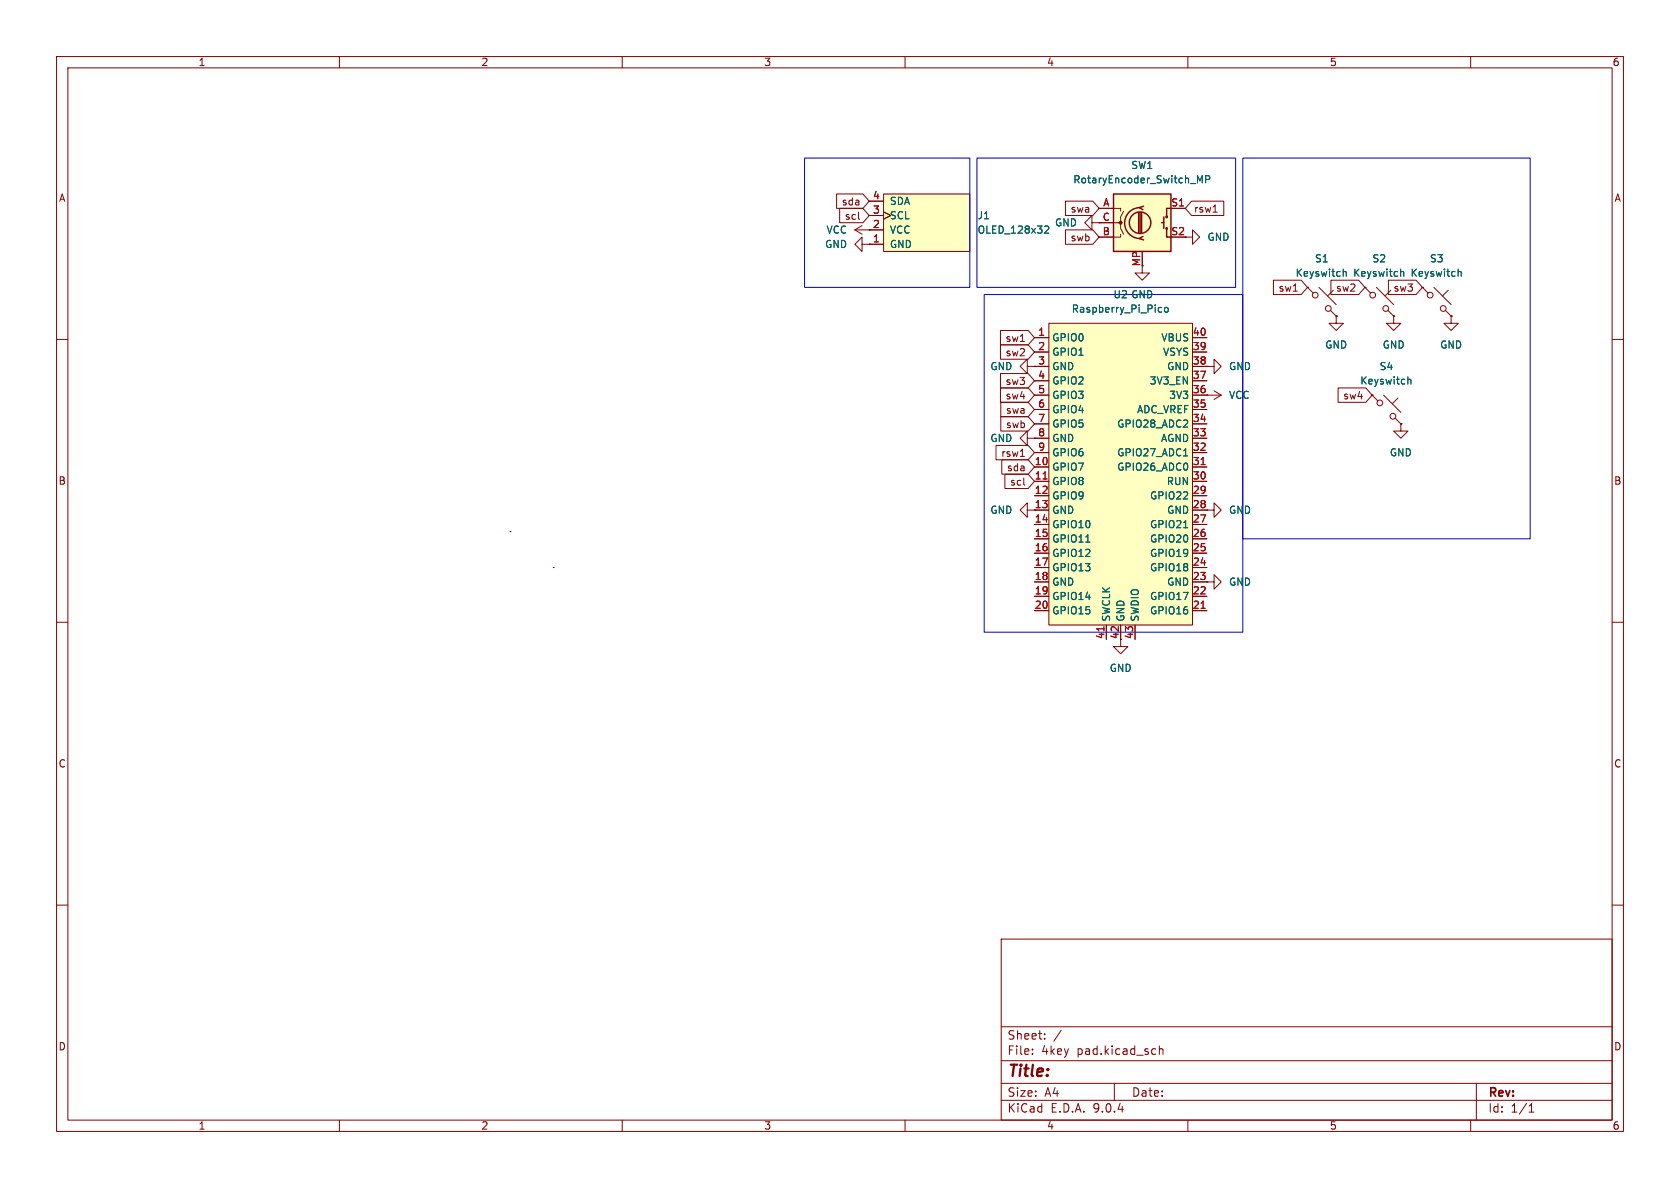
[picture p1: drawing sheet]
<svg xmlns="http://www.w3.org/2000/svg" width="297mm" height="210mm" viewBox="0 0 297 210" stroke-linecap="round" stroke-linejoin="round" font-family="sans-serif">
<g fill="none" stroke="#840000" stroke-width=".18">
<path d="M10 10h277v190h-277zM12 12h273v186h-273zM60 10v2M110 10v2M160 10v2M210 10v2M260 10v2M231.1 50.8l1.1 1M231.1 50.8h.1M233.2 50.8l3 3M235.2 54.9l1 1M235.7 51.3l-1 1"/>
<path d="M236.2 55.9h.1M251.5 50.8l1 1M251.5 50.8h.1M253.5 50.8l3 3M255.5 54.9l1 1M256 51.3l-1 1M256.5 55.9h.1M10 60h2M242.6 69.9l1 1M242.6 69.9h.1M244.6 69.9l3 3M246.6 73.9l1 1"/>
<path d="M247.1 70.4l-1 1M247.6 74.9h.1M285 60h2M10 110h2M285 110h2M10 160h2M177 166h108v32h-108zM285 160h2M60 198v2M110 198v2M160 198v2M177 194.5h108"/>
<path d="M177 191.5h108M177 187.5h108M177 181.5h108M182.5 186.3v.1M182.5 185.5v.1M184.7 183.6v.1M184.7 182.8v.1M187.6 182.1l-1.3 2M197 191.5v3M205 184.9v1.5M205 185.5l.2-.1 .3 .1 .1 .9M210 198v2"/>
<path d="M260 198v2M261 191.5v6.5M270.3 196.6h.9M270.3 195.5l.4-.4v1.5"/>
<circle cx="232.5" cy="52.2" r=".51"/>
<circle cx="234.8" cy="54.5" r=".51"/>
<circle cx="252.8" cy="52.2" r=".51"/>
<circle cx="255.1" cy="54.5" r=".51"/>
<circle cx="243.9" cy="71.2" r=".51"/>
<circle cx="246.3" cy="73.6" r=".51"/>
</g>
<path d="M237.5 47.6v1.2M237.5 48.1l.1-.1 .3 .1 .1 .7M257.8 48.1l.2-.1 .3 .1v.7M257.8 47.6v1.2M248.9 66.6v1.3M248.9 67.2l.2-.2 .3 .1v.8" fill="none" stroke="#006464" stroke-width=".18"/>
<path d="M156.2 34.3h15.2v10.2h-15.2z" fill="#ffffc2"/>
<g fill="none" stroke="#840000" stroke-width=".18">
<path d="M152.4 39.9l-1.3 .7M153.7 35.6h2.5M153.7 38.1h2.5M156.2 34.3h15.2v10.2h-15.2zM156.2 37.5l1.3 .6-1.3 .6M193 39.4v-1.3l-1.2 1.3 1.2 1.2v-1.2h1.3M151.1 40.6h5.1M151.1 40.6l1.3 .8M152.4 43.2v-1.3l-1.3 1.3 1.3 1.3v-1.3h1.3M153.7 43.2h.1M153.7 43.2h2.5M201.9 47v1.3h1.3l-1.3 1.2-1.2-1.2h1.2"/>
<path d="M209.5 41.9h1.3v-1.3l1.3 1.3-1.3 1.3v-1.3M236.2 55.9v1.3h1.3l-1.3 1.2-1.3-1.2h1.3M236.2 55.9h.1M241.3 50.8l1 1M241.3 50.8h.1M243.3 50.8l3.1 3M245.4 54.9l1 1M245.9 51.3l-1 1M246.4 55.9h.1M246.4 55.9v1.3h1.2l-1.2 1.2-1.3-1.2h1.3M256.5 55.9v1.3h1.3l-1.3 1.2-1.2-1.2h1.2M256.5 55.9h.1"/>
<path d="M181.6 64.8v-1.3l-1.3 1.3 1.3 1.2v-1.2h1.3M181.6 77.5v1.2l-1.3-1.2 1.3-1.3v1.3h1.3M182.9 64.8h.1M182.9 77.5h.1M247.6 74.9v1.3h1.3l-1.3 1.3-1.2-1.3h1.2M247.6 74.9h.1M181.6 90.2v-1.3l-1.3 1.3 1.3 1.2v-1.2h1.3"/>
<circle cx="242.7" cy="52.2" r=".51"/>
<circle cx="245" cy="54.5" r=".51"/>
</g>
<path d="M184.7 40l.5-.1 .2 .4-.8 .9h.8M247.6 47.6v1.2M247.6 48.1l.2-.1 .3 .1 .1 .7" fill="none" stroke="#006464" stroke-width=".18"/>
<path d="M196.8 34.3h10.2v10.2h-10.2z" fill="#ffffc2"/>
<g fill="none" stroke="#840000" stroke-width=".25">
<path d="M196.8 34.3h10.2v10.2h-10.2zM201.3 37.6v3.5M201.5 36.7a2.73 2.73 0 0 0-2.7 2.7 2.73 2.73 0 0 0 2.7 2.8M201.5 37.6v3.5M201.8 37.6v3.5M202.2 36.4l-.8 .3 .7 .4M205.4 39.4h.3M205.7 38.4v2M207 36.8h-.8v1.6M202.1 41.8l-.7 .4 .8 .2M206.2 40.4v1.5h.8"/>
<circle cx="201.5" cy="39.4" r="1.9"/>
<circle cx="206.2" cy="38.4" r=".13"/>
<circle cx="206.2" cy="40.4" r=".13"/>
</g>
<path d="M194.3 36.8h3.8v.5M194.3 39.4h3.8v1l.5 1M198.6 37.3l-.5 1.1v1h-.5M207 36.8h2.5M198.1 41.4v.5h-3.8" fill="none" stroke="#840000" stroke-width=".18"/>
<circle cx="198.1" cy="39.4" r=".25" fill="#840000" stroke="#840000" stroke-width=".18"/>
<path d="M211.7 31.1l.4 .9 .4-.9v1.2M213.1 31.7h.7l.1-.2-.1-.3-.7-.1v1.2" fill="none" stroke="#006464" stroke-width=".18"/>
<path d="M185.4 57.2h25.4v53.3h-25.4z" fill="#ffffc2"/>
<g fill="none" stroke="#840000" stroke-width=".18">
<path d="M147.9 34.3h4.7l1.1 1.3-1.1 1.2h-4.7zM148.4 36.8h4.2l1.1 1.3-1.1 1.3h-4.2zM151.8 38.7l.2 .1M153.7 35.6h2.5M153.7 38.1h2.5M156.2 37.5l1.3 .6-1.3 .6M188.4 35.6h4.8l1.1 1.2-1.1 1.3h-4.8zM194.3 36.8h2.5M194.3 39.4h2.5M207 36.8h2.5M210.7 35.6h5.6v2.5h-5.6l-1.2-1.3zM214.5 37.5h.7"/>
<path d="M153.7 43.2h.1M153.7 40.6h2.5M153.7 43.2h2.5M176.9 58.4h4.9l1.1 1.3-1.1 1.3h-4.9zM182.9 59.7h2.5M185.4 57.2h25.4v53.3h-25.4zM188.4 40.6h4.8l1.1 1.3-1.1 1.3h-4.8zM194.3 41.9h2.5M210.8 59.7h2.6M225.1 49.5h4.9l1.1 1.3-1.1 1.3h-4.9zM228.6 51.5h.8M231.1 50.8h.1"/>
<path d="M235.3 49.5h4.9l1.1 1.3-1.1 1.3h-4.9zM236.2 55.9h.1M241.3 50.8h.1M245.4 49.5h4.9l1.2 1.3-1.2 1.3h-4.9zM246.4 55.9h.1M251.5 50.8h.1M256.5 55.9h.1M176.1 78.7h5.7l1.1 1.3-1.1 1.3h-5.7zM176.9 66h4.9l1.1 1.3-1.1 1.3h-4.9zM176.9 61h4.9l1.1 1.2-1.1 1.3h-4.9zM176.9 68.6h4.9l1.1 1.3-1.1 1.2h-4.9zM176.9 71.1h4.9l1.1 1.3-1.1 1.3h-4.9z"/>
<path d="M176.9 73.7h4.9l1.1 1.2-1.1 1.3h-4.9zM180.4 60.4h.7M182.9 64.8h.1M182.9 77.5h.1M182.9 62.2h2.5M182.9 64.8h2.5M182.9 67.3h2.5M182.9 69.9h2.5M182.9 72.4h2.5M182.9 74.9h2.5M182.9 77.5h2.5M210.8 62.2h2.6"/>
<path d="M210.8 64.8h2.6M210.8 67.3h2.6M210.8 69.9h5.1M210.8 72.4h2.6M210.8 74.9h2.6M210.8 77.5h2.6M213.4 64.8h1.2v-1.3l1.3 1.3-1.3 1.2v-1.2M213.4 64.8h.1M213.4 69.9h.1M214.6 69.1l1.3 .8M215.9 69.9l-1.3 .7M236.6 68.6h4.9l1.1 1.3-1.1 1.2h-4.9z"/>
<path d="M242.6 69.9h.1M247.6 74.9h.1M177.1 81.3h4.7l1.1 1.3-1.1 1.2h-4.7zM177.7 83.8h4.1l1.1 1.3-1.1 1.3h-4.1zM180.4 80.7h.7M181 85.7l.2 .1M182.9 80h2.5M182.9 82.6h2.5M182.9 85.1h2.5M182.9 87.6h2.5M182.9 90.2h2.5M182.9 92.7h2.5"/>
<path d="M182.9 95.3h2.5M182.9 97.8h2.5M210.8 80h2.6M210.8 82.6h2.6M210.8 85.1h2.6M210.8 87.6h2.6M210.8 90.2h2.6M210.8 92.7h2.6M210.8 95.3h2.6M210.8 97.8h2.6M213.4 90.2h1.2v-1.3l1.3 1.3-1.3 1.2v-1.2M213.4 90.2h.1"/>
<path d="M182.9 100.3h2.5M182.9 102.9h2.5M182.9 105.4h2.5M182.9 108h2.5M195.6 110.5v2.5M198.1 110.5v3.8h1.3l-1.3 1.3-1.3-1.3h1.3M200.7 110.5v2.5M210.8 100.3h2.6M210.8 102.9h2.6M210.8 105.4h2.6M210.8 108h2.6M213.4 102.9h1.2v-1.3l1.3 1.3-1.3 1.2v-1.2"/>
<path d="M213.4 102.9h.1"/>
</g>
<path d="M184.4 84.7h.7M212.3 82.1h.8M195.2 110.8v.7M212.3 107.5h.8" fill="none" stroke="#a90000" stroke-width=".18"/>
<g fill="none" stroke="#006464" stroke-width=".18">
<path d="M211.7 31.1l.4 .9 .4-.9v1.2M213.1 31.7h.7l.1-.2-.1-.3-.7-.1v1.2M184.7 40l.5-.1 .2 .4-.8 .9h.8M205 54.3l.4 .1M205.4 55.1l-.4 .1M205.9 54.5l.2-.2 .4 .2v.4l-.1 .2-.3 .1-.2-.1zM237.5 48.1l.1-.1 .3 .1 .1 .7M237.5 47.6v1.2M247.6 48.1l.2-.1 .3 .1 .1 .7M247.6 47.6v1.2M257.8 47.6v1.2M257.8 48.1l.2-.1 .3 .1v.7"/>
<path d="M248.9 66.6v1.3M248.9 67.2l.2-.2 .3 .1v.8M192 95.8h.7M209.2 80.6h.8M209.2 93.3h.8"/>
</g>
<path d="M142.2 27.9h29.2v22.9h-29.2zM172.7 27.9h45.7v22.9h-45.7zM219.7 27.9h50.8v67.4h-50.8zM174 52.1h45.7v59.7h-45.7zM90.2 94h.1M97.8 100.3h.1" fill="none" stroke="#0000c2" stroke-width=".18"/>
<text font-size="2.8" fill="#840000" x="178" y="190.9">Title:</text>
<g font-size="2.1" fill="#840000">
<text x="178" y="184">Sheet:</text>
<text x="178" y="186.7">File:</text>
<text x="184.1" y="186.7">4key</text>
<text x="190.5" y="186.7">pad.kicad_sch</text>
<text x="178" y="196.9">KiCad</text>
<text x="178" y="194.1">Size:</text>
<text x="184.7" y="194.1">A4</text>
<text x="185.7" y="196.9">E.D.A.</text>
<text x="193.3" y="196.9">9.0.4</text>
<text x="200" y="194.1">Date:</text>
<text x="263" y="194.3">Rev:</text>
<text x="263" y="196.9">Id:</text>
<text x="267.1" y="196.9">1/1</text>
</g>
<g font-size="1.8" fill="#840000">
<text x="35" y="11.9">1</text>
<text x="85" y="11.9">2</text>
<text x="135" y="11.9">3</text>
<text x="185" y="11.9">4</text>
<text x="235" y="11.9">5</text>
<text x="285" y="11.9">6</text>
<text x="10.3" y="35.9">A</text>
<text x="285.3" y="35.9">A</text>
<text x="148.7" y="36.5">sda</text>
<text x="149.3" y="39.1">scl</text>
<text x="154.2" y="40.4">2</text>
<text x="189.2" y="37.8">swa</text>
<text x="207" y="41.7">S2</text>
<text x="211" y="37.8">rsw1</text>
<text x="189.2" y="42.9">swb</text>
<text x="225.9" y="51.8">sw1</text>
<text x="236.1" y="51.8">sw2</text>
<text x="246.3" y="51.8">sw3</text>
<text x="177.7" y="60.6">sw1</text>
<text x="177.7" y="63.2">sw2</text>
<text x="177.7" y="68.3">sw3</text>
<text x="177.7" y="70.8">sw4</text>
<text x="237.4" y="70.8">sw4</text>
<text x="177.7" y="73.3">swa</text>
<text x="177.7" y="75.9">swb</text>
<text x="176.9" y="81">rsw1</text>
<text x="177.9" y="83.5">sda</text>
<text x="10.3" y="85.9">B</text>
<text x="178.5" y="86">scl</text>
<text x="285.3" y="85.9">B</text>
<text x="197.9" y="113.1" transform="rotate(-90 197.9 113.1)">42</text>
<text x="10.3" y="135.9">C</text>
<text x="285.3" y="135.9">C</text>
<text x="10.3" y="185.9">D</text>
<text x="285.3" y="185.9">D</text>
<text x="35" y="199.9">1</text>
<text x="85" y="199.9">2</text>
<text x="135" y="199.9">3</text>
<text x="185" y="199.9">4</text>
<text x="235" y="199.9">5</text>
<text x="285" y="199.9">6</text>
</g>
<g font-size="1.8" fill="#a90000">
<text x="154.2" y="35.3">4</text>
<text x="154.2" y="37.8">3</text>
<text x="194.8" y="39.1">C</text>
<text x="194.8" y="41.7">B</text>
<text x="194.9" y="36.6">A</text>
<text x="207" y="36.6">S1</text>
<text x="154.2" y="42.9">1</text>
<text x="201.7" y="47.2" transform="rotate(-90 201.7 47.2)">MP</text>
<text x="183.4" y="59.4">1</text>
<text x="210.8" y="59.4">40</text>
<text x="183.4" y="62">2</text>
<text x="183.4" y="64.5">3</text>
<text x="210.8" y="62">39</text>
<text x="210.8" y="64.5">38</text>
<text x="183.4" y="67.1">4</text>
<text x="183.4" y="69.6">5</text>
<text x="210.8" y="67.1">37</text>
<text x="210.8" y="69.6">36</text>
<text x="183.4" y="72.1">6</text>
<text x="183.4" y="74.7">7</text>
<text x="183.4" y="77.2">8</text>
<text x="210.8" y="72.1">35</text>
<text x="210.8" y="74.7">34</text>
<text x="210.8" y="77.2">33</text>
<text x="182.8" y="82.3">10</text>
<text x="183.4" y="79.8">9</text>
<text x="210.8" y="79.8">32</text>
<text x="210.8" y="82.3">31</text>
<text x="182.8" y="84.8">11</text>
<text x="182.8" y="87.4">12</text>
<text x="182.8" y="89.9">13</text>
<text x="210.8" y="84.8">30</text>
<text x="210.8" y="87.4">29</text>
<text x="210.8" y="89.9">28</text>
<text x="182.8" y="92.5">14</text>
<text x="182.8" y="95">15</text>
<text x="210.8" y="92.5">27</text>
<text x="210.8" y="95">26</text>
<text x="182.8" y="97.5">16</text>
<text x="182.8" y="100.1">17</text>
<text x="210.8" y="97.5">25</text>
<text x="210.8" y="100.1">24</text>
<text x="182.8" y="102.6">18</text>
<text x="182.8" y="105.2">19</text>
<text x="182.8" y="107.7">20</text>
<text x="210.8" y="102.6">23</text>
<text x="210.8" y="105.2">22</text>
<text x="210.8" y="107.7">21</text>
<text x="195.3" y="113.1" transform="rotate(-90 195.3 113.1)">41</text>
<text x="200.4" y="113.1" transform="rotate(-90 200.4 113.1)">43</text>
</g>
<g font-size="1.8" fill="#006464">
<text x="189.6" y="32.6">RotaryEncoder_Switch_MP</text>
<text x="199.9" y="30.1">SW1</text>
<text x="146" y="41.5">VCC</text>
<text x="157.2" y="36.4">SDA</text>
<text x="157.2" y="39">SCL</text>
<text x="157.2" y="41.5">VCC</text>
<text x="172.7" y="39">J1</text>
<text x="172.7" y="41.5">OLED_128x32</text>
<text x="186.4" y="40.2">GND</text>
<text x="145.8" y="44">GND</text>
<text x="157.2" y="44">GND</text>
<text x="213.4" y="42.8">GND</text>
<text x="232.4" y="46.6">S1</text>
<text x="242.5" y="46.6">S2</text>
<text x="252.7" y="46.6">S3</text>
<text x="196.7" y="52.9">U2 GND</text>
<text x="229" y="49.1">Keyswitch</text>
<text x="239.1" y="49.1">Keyswitch</text>
<text x="249.3" y="49.1">Keyswitch</text>
<text x="189.4" y="55.5">Raspberry_Pi_Pico</text>
<text x="175" y="65.6">GND</text>
<text x="185.9" y="60.6">GPIO0</text>
<text x="185.9" y="63.1">GPIO1</text>
<text x="185.9" y="65.6">GND</text>
<text x="205.2" y="60.6">VBUS</text>
<text x="205.5" y="63.1">VSYS</text>
<text x="206.2" y="65.6">GND</text>
<text x="217.2" y="65.6">GND</text>
<text x="234.2" y="61.8">GND</text>
<text x="243.8" y="65.6">S4</text>
<text x="244.3" y="61.8">GND</text>
<text x="254.5" y="61.8">GND</text>
<text x="185.9" y="68.2">GPIO2</text>
<text x="185.9" y="70.7">GPIO3</text>
<text x="203.2" y="68.2">3V3_EN</text>
<text x="206.6" y="70.7">3V3</text>
<text x="217.2" y="70.7">VCC</text>
<text x="240.4" y="68.2">Keyswitch</text>
<text x="185.9" y="73.3">GPIO4</text>
<text x="185.9" y="75.8">GPIO5</text>
<text x="197.4" y="75.8">GPIO28_ADC2</text>
<text x="200.9" y="73.3">ADC_VREF</text>
<text x="175" y="78.3">GND</text>
<text x="185.9" y="78.3">GND</text>
<text x="185.9" y="80.9">GPIO6</text>
<text x="185.9" y="83.4">GPIO7</text>
<text x="197.4" y="80.9">GPIO27_ADC1</text>
<text x="197.4" y="83.4">GPIO26_ADC0</text>
<text x="205.1" y="78.3">AGND</text>
<text x="245.6" y="80.9">GND</text>
<text x="185.9" y="86">GPIO8</text>
<text x="185.9" y="88.5">GPIO9</text>
<text x="203.2" y="88.5">GPIO22</text>
<text x="206.2" y="86">RUN</text>
<text x="175" y="91">GND</text>
<text x="185.9" y="91">GND</text>
<text x="185.9" y="93.6">GPIO10</text>
<text x="203.2" y="93.6">GPIO21</text>
<text x="206.2" y="91">GND</text>
<text x="217.2" y="91">GND</text>
<text x="185.9" y="96.1">GPIO11</text>
<text x="185.9" y="98.7">GPIO12</text>
<text x="185.9" y="101.2">GPIO13</text>
<text x="203.2" y="96.1">GPIO20</text>
<text x="203.2" y="98.7">GPIO19</text>
<text x="203.2" y="101.2">GPIO18</text>
<text x="185.9" y="103.7">GND</text>
<text x="185.9" y="106.3">GPIO14</text>
<text x="203.2" y="106.3">GPIO17</text>
<text x="206.2" y="103.7">GND</text>
<text x="217.2" y="103.7">GND</text>
<text x="185.9" y="108.8">GPIO15</text>
<text x="196.4" y="110" transform="rotate(-90 196.4 110)">SWCLK</text>
<text x="199" y="110" transform="rotate(-90 199 110)">GND</text>
<text x="201.5" y="110" transform="rotate(-90 201.5 110)">SWDIO</text>
<text x="203.2" y="108.8">GPIO16</text>
<text x="196.1" y="119">GND</text>
</g>
</svg>
